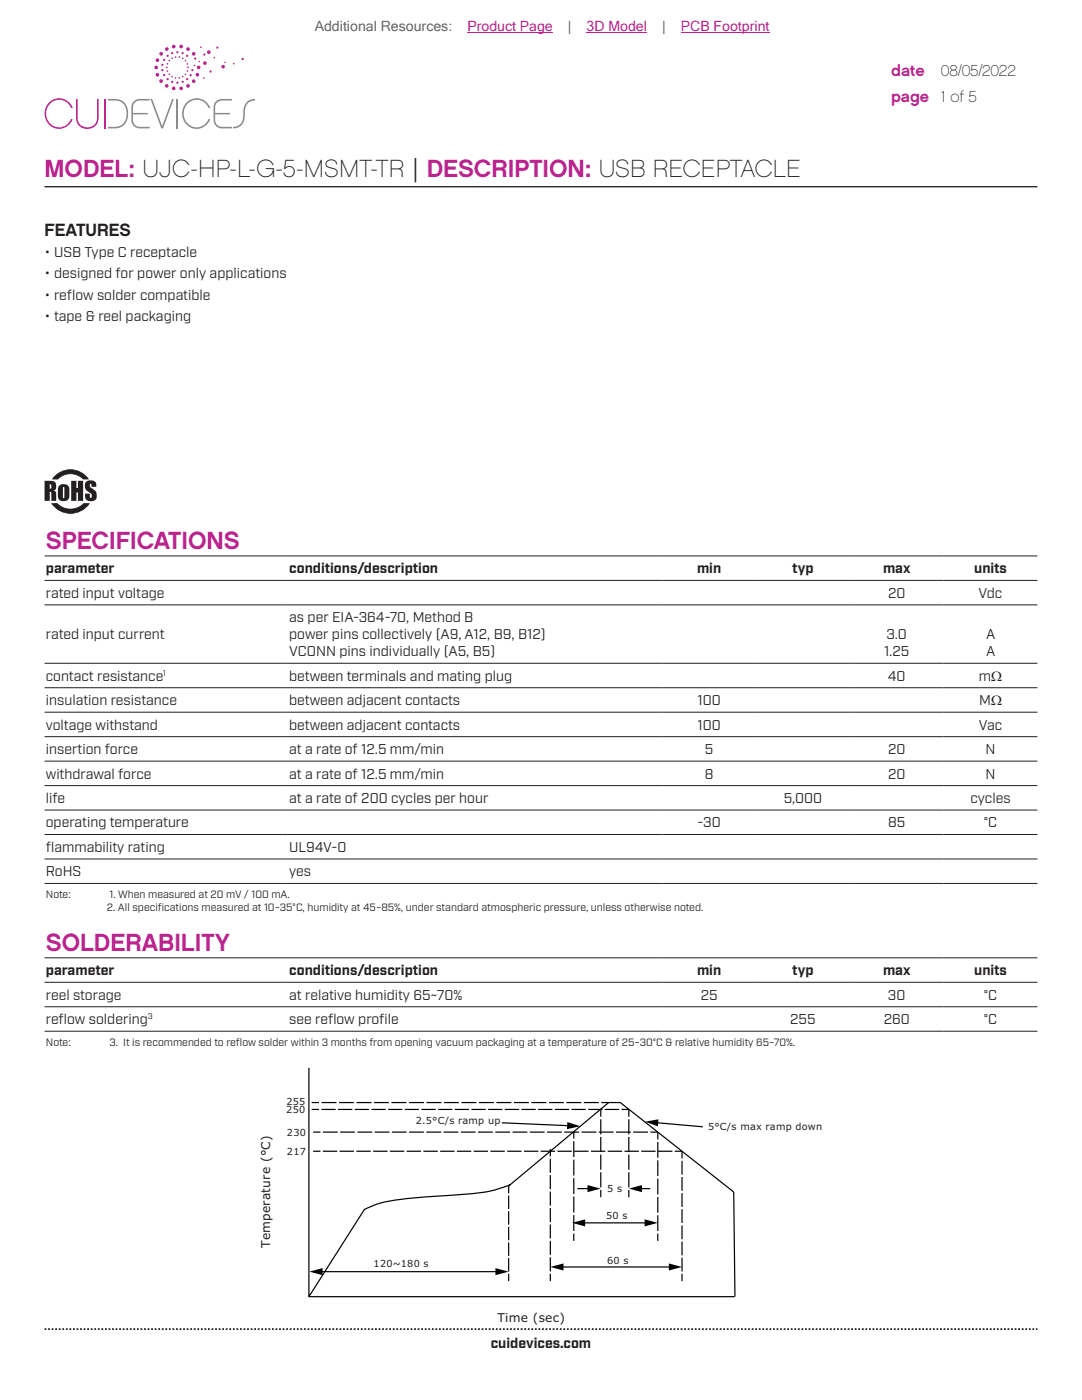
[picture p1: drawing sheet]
<svg xmlns="http://www.w3.org/2000/svg" width="216mm" height="279mm" viewBox="0 0 216 279" stroke-linecap="round" stroke-linejoin="round" font-family="sans-serif">
<path d="M8.9 37.3h198.1" fill="none" stroke="#231f20" stroke-width=".26"/>
<path d="M8.9 265.3h198.1" fill="none" stroke="#231f20" stroke-width=".35" stroke-dasharray=".4 .4 .4 .4 .4 .4" stroke-dashoffset=".7" stroke-linecap="butt"/>
<g fill="#8a8b87">
<path d="M26.7 20.2l.7-.4 2.5-.1v.4h-2a1.33 1.33 0 0 0-1.4 1.3v1.1h3v.3h-3a2.08 2.08 0 0 0 .6 2.3l.8 .2h2v.3h-2a1.64 1.64 0 0 1-1.7-1.6l.1-3z"/>
<path d="M30 19.7h.4l2 5.5 2-5.5h.3l-2.2 5.9h-.3z"/>
</g>
<path d="M35.4 19.7v5.9" fill="none" stroke="#8a8b87" stroke-width=".31"/>
<g fill="#8a8b87">
<path d="M37.4 20.3a2.85 2.85 0 0 1 4.6 1.3h-.4a2.63 2.63 0 0 0-3.6-1.4 2.63 2.63 0 0 0-1.1 3.7 2.53 2.53 0 0 0 2.4 1.5 2.53 2.53 0 0 0 2.3-1.6h.4a2.92 2.92 0 0 1-3.7 1.8 2.92 2.92 0 0 1-1.9-3.6l.2-.7z"/>
<path d="M43.1 20.2l.7-.4 2.5-.1v.4h-2a1.33 1.33 0 0 0-1.4 1.3v1.1h3v.3h-3a2.08 2.08 0 0 0 .6 2.3l.8 .2h2v.3h-2a1.64 1.64 0 0 1-1.7-1.6l.1-3z"/>
<path d="M49.3 20.3l.5-.3 .7-.2 .4-.1v.4a2.08 2.08 0 0 0-2 2.6 2.41 2.41 0 0 1-2 2.9h-.4v-.3a1.9 1.9 0 0 0 2-2v-.6a3.1 3.1 0 0 1 .8-2.4z"/>
<path d="M21.6 19.7a3.5 3.5 0 0 1 3.5 1.1 3.4 3.4 0 0 1-.9 4.6l-1.3 .2h-1.3v-.3a3.2 3.2 0 0 0 3.2-.9 3 3 0 0 0-.8-4.1l-1.1-.2h-1.3z"/>
</g>
<g fill="#bd238f">
<path d="M10 20.3a2.85 2.85 0 0 1 4.5 1.3h-.3a2.63 2.63 0 0 0-3.6-1.4 2.63 2.63 0 0 0-1.1 3.7 2.53 2.53 0 0 0 2.4 1.5 2.53 2.53 0 0 0 2.3-1.6h.3a2.92 2.92 0 0 1-3.6 1.8 2.92 2.92 0 0 1-1.9-3.6l.2-.7z"/>
<path d="M15.2 19.7h.3v3.8a1.94 1.94 0 0 0 1.9 1.9 1.94 1.94 0 0 0 2-1.9v-3.8h.3v3.8a2.26 2.26 0 0 1-2.3 2.2 2.26 2.26 0 0 1-2.2-2.2z"/>
</g>
<path d="M21 19.7v5.9" fill="none" stroke="#bd238f" stroke-width=".31"/>
<g fill="#bd238f">
<path d="M36.9 12h.2v.2h-.2z"/>
<circle cx="35.4" cy="10.4" r=".22"/>
<circle cx="34.4" cy="10.6" r=".22"/>
<circle cx="33.4" cy="11.1" r=".22"/>
<circle cx="32.8" cy="11.9" r=".22"/>
<circle cx="32.4" cy="12.9" r=".22"/>
<circle cx="32.4" cy="14" r=".22"/>
<circle cx="32.8" cy="15" r=".22"/>
<circle cx="33.4" cy="15.8" r=".22"/>
<circle cx="34.4" cy="16.3" r=".22"/>
<circle cx="35.4" cy="16.5" r=".22"/>
<circle cx="36.4" cy="16.3" r=".22"/>
<circle cx="37.4" cy="15.8" r=".22"/>
<circle cx="38" cy="15" r=".22"/>
<circle cx="38.4" cy="14" r=".22"/>
<circle cx="38.9" cy="11.7" r=".22"/>
<circle cx="43.4" cy="9.5" r=".22"/>
<circle cx="40.8" cy="10.9" r=".22"/>
<circle cx="48.4" cy="11.8" r=".22"/>
<circle cx="42" cy="14.3" r=".22"/>
<circle cx="37.4" cy="11.1" r=".22"/>
<circle cx="36.4" cy="10.6" r=".22"/>
<circle cx="33.3" cy="9.8" r=".37"/>
<circle cx="32.2" cy="10.7" r=".37"/>
<circle cx="31.4" cy="12" r=".37"/>
<circle cx="31.2" cy="13.5" r=".37"/>
<circle cx="31.4" cy="14.9" r=".37"/>
<circle cx="32.1" cy="16.2" r=".37"/>
<circle cx="33.3" cy="17.1" r=".37"/>
<circle cx="34.7" cy="17.6" r=".37"/>
<circle cx="36.1" cy="17.6" r=".37"/>
<circle cx="37.5" cy="17.1" r=".37"/>
<circle cx="38.6" cy="16.2" r=".37"/>
<circle cx="39.4" cy="14.9" r=".37"/>
<circle cx="39.6" cy="13.5" r=".37"/>
<circle cx="40.9" cy="12.6" r=".37"/>
<circle cx="41.7" cy="10.4" r=".37"/>
<circle cx="44.5" cy="13.3" r=".37"/>
<circle cx="38.7" cy="10.7" r=".37"/>
<circle cx="37.5" cy="9.8" r=".37"/>
<circle cx="36.1" cy="9.3" r=".37"/>
<circle cx="34.7" cy="9.3" r=".37"/>
<circle cx="35" cy="11.4" r=".16"/>
<circle cx="34.3" cy="11.6" r=".16"/>
<circle cx="33.8" cy="12.1" r=".16"/>
<circle cx="33.4" cy="12.7" r=".16"/>
<circle cx="33.3" cy="13.5" r=".16"/>
<circle cx="33.4" cy="14.2" r=".16"/>
<circle cx="33.8" cy="14.8" r=".16"/>
<circle cx="34.3" cy="15.3" r=".16"/>
<circle cx="35" cy="15.5" r=".16"/>
<circle cx="35.8" cy="15.5" r=".16"/>
<circle cx="36.5" cy="15.3" r=".16"/>
<circle cx="37" cy="14.8" r=".16"/>
<circle cx="37.4" cy="14.2" r=".16"/>
<circle cx="46.6" cy="12.7" r=".16"/>
<circle cx="40.7" cy="15.6" r=".16"/>
<circle cx="40.1" cy="9.4" r=".16"/>
<circle cx="44.9" cy="12.4" r=".16"/>
<circle cx="42.8" cy="11.5" r=".16"/>
<circle cx="38.8" cy="13.1" r=".16"/>
<circle cx="39.8" cy="12.3" r=".16"/>
<circle cx="36.5" cy="11.6" r=".16"/>
<circle cx="35.8" cy="11.4" r=".16"/>
<circle cx="37.5" cy="13.5" r=".16"/>
<circle cx="37.4" cy="12.7" r=".16"/>
</g>
<g fill="#231f20">
<path d="M14.2 96h1v1.4h.4v-1.4h1v4h-1v-1.7h-.4v1.7h-1z"/>
<path d="M17.1 96.2a1.2 1.2 0 0 1 1.4-.3 1.2 1.2 0 0 1 .7 1.3h-.9l-.1-.6a.42 .42 0 0 0-.4 .4 .42 .42 0 0 0 .5 .4 1.48 1.48 0 0 1 .5 2.5 1.23 1.23 0 0 1-1.4 0 1.23 1.23 0 0 1-.4-1.4h.9l.1 .8a.52 .52 0 0 0 .3-.5 .52 .52 0 0 0-.3-.4 1.44 1.44 0 0 1-.9-2.2z"/>
<path d="M10.8 95.1a4.4 4.4 0 0 1 6.8 .5h-1a3.6 3.6 0 0 0-5.1 0h-1z"/>
<path d="M10.3 100.5h1.1a3.7 3.7 0 0 0 5.3 0h1.1a4.6 4.6 0 0 1-7.5 0z"/>
<path d="M9.9 96.6v.9a.47 .47 0 0 0 .4-.4 .47 .47 0 0 0-.4-.5zM8.9 96h.7a1.17 1.17 0 0 1 1.6 .7l-.1 1-.5 .2a.76 .76 0 0 1 .6 1v1.1h-1v-1.6l-.3-.2v1.8h-1z"/>
<path d="M12.6 97.2v1.9l.1 .3 .1-.1v-1.7v-.3zM11.9 96.9a1.18 1.18 0 0 1 1.3-.2 1.18 1.18 0 0 1 .6 1.1v.8a1.17 1.17 0 0 1-.8 1.4 1.17 1.17 0 0 1-1.4-.8v-1.6z"/>
<path d="M11 95.1l-.4 .4h.9a3.6 3.6 0 0 1 5.1 0h.9a4.3 4.3 0 0 0-6.5-.4zM10.8 95.1a4.3 4.3 0 0 1 6.9 .6h-1.1a3.6 3.6 0 0 0-5.1 0h-1.1z"/>
<path d="M10.5 100.6a4.5 4.5 0 0 0 7.2 0h-1a3.8 3.8 0 0 1-5.3 0zM10.3 100.4h1.1a3.7 3.7 0 0 0 5.3 0h1.2a4.5 4.5 0 0 1-7.6 0z"/>
</g>
<g fill="none" stroke="#231f20" stroke-width=".2">
<path d="M8.9 110.9h198.1M8.9 115.8h198.1M8.9 120.7h198.1M8.9 132.4h198.1M8.9 137.3h198.1M8.9 142.1h198.1M8.9 147h198.1M8.9 151.9h198.1M8.9 156.8h198.1M8.9 161.7h198.1M8.9 166.5h198.1M8.9 171.4h198.1"/>
<path d="M8.9 176.3h198.1M8.9 191.2h198.1M8.9 196h198.1M8.9 200.9h198.1M8.9 205.8h198.1"/>
</g>
<g fill="none" stroke="#040503" stroke-width=".24">
<path d="M61.6 213.1v45.7M62.2 220h1.5M62.5 229.8h1.4M62.5 225.9h1.4M101.8 236.5a25.6 25.6 0 0 1-9.2 1.9l-4.1 .2a67 67 0 0 0-12.6 1.5l-3.3 1.3M109.8 229.3v1.5M119.9 221.4v1.5M119.9 237.5v1.4M120 220h3.8l22.6 17.9 .2 20.9M121.4 220l-19.9 16.7v1.5M125.5 221.4v1.5M125.5 237.5v1.4"/>
<path d="M129.8 225.9h1.5M134.6 229.8h1.5v1.4M61.6 258.8h84.9M63.9 253.8h35.4M72.7 241.4l-11.1 17.4M101.5 254.2v1.5M109.8 254.2v1.5M136.1 254.2v1.5"/>
</g>
<path d="M64.4 229.8h70M64.4 225.9h65.2" fill="none" stroke="#040503" stroke-width=".24" stroke-dasharray="2.9 .5" stroke-linecap="butt"/>
<path d="M64.2 220h55.5M119.9 223.4v13.8M125.5 223.4v13.8" fill="none" stroke="#040503" stroke-width=".24" stroke-dasharray="3 .5" stroke-linecap="butt"/>
<path d="M101.5 238.6v15.4" fill="none" stroke="#040503" stroke-width=".24" stroke-dasharray="2.7 .4" stroke-linecap="butt"/>
<path d="M109.8 231.2v22.8M136.1 231.7v22.3" fill="none" stroke="#040503" stroke-width=".24" stroke-dasharray="2.8 .5" stroke-linecap="butt"/>
<g fill="#040503">
<path d="M61.7 253.8l2.7-.7v1.4z"/>
<path d="M98.9 253.1l2.6 .7-2.6 .7z"/>
</g>
<path d="M112 252.9h21.9" fill="none" stroke="#040503" stroke-width=".24"/>
<g fill="#040503">
<path d="M109.8 252.9l2.6-.8v1.5z"/>
<path d="M133.5 252.1l2.6 .8-2.6 .7z"/>
</g>
<path d="M127.6 237.2h2.1" fill="none" stroke="#040503" stroke-width=".24"/>
<path d="M125.5 237.2l2.6-.7v1.4z" fill="#040503"/>
<path d="M100.2 224.1l13.4 .6" fill="none" stroke="#040503" stroke-width=".24"/>
<path d="M113.2 223.9l2.6 .9-2.7 .5z" fill="#040503"/>
<path d="M130.9 224l9.3 .9" fill="none" stroke="#040503" stroke-width=".24"/>
<path d="M128.7 223.9l2.7-.5-.1 1.4z" fill="#040503"/>
<path d="M115.2 237.2h2.5" fill="none" stroke="#040503" stroke-width=".24"/>
<path d="M117.2 236.5l2.7 .7-2.7 .7z" fill="#040503"/>
<path d="M62.2 221.4h1.5M114.5 225.8v1.4M124 221.4h1.5M131.3 225.9v1.5M114.5 246.2v1.4M116.3 244.1h12.8M131.3 246.2v1.4" fill="none" stroke="#040503" stroke-width=".24"/>
<path d="M64.1 221.4h59.7" fill="none" stroke="#040503" stroke-width=".24" stroke-dasharray="2.9 .5" stroke-linecap="butt"/>
<path d="M114.5 227.8v18.1" fill="none" stroke="#040503" stroke-width=".24" stroke-dasharray="3.2 .5" stroke-linecap="butt"/>
<path d="M131.3 227.9v18" fill="none" stroke="#040503" stroke-width=".24" stroke-dasharray="3.1 .5" stroke-linecap="butt"/>
<g fill="#040503">
<path d="M114.1 244.1l2.7-.8v1.5z"/>
<path d="M128.6 243.3l2.7 .8-2.7 .7z"/>
</g>
<path d="M93.3 6.5h17M117.1 6.5h12M135.8 6.5h17.8" fill="none" stroke="#bd238f" stroke-width=".2"/>
<g font-size="4.9" fill="#bd238f">
<text x="8.9" y="35.3">MODEL: UJC-HP-L-G-5-MSMT-TR | DESCRIPTION: USB RECEPTACLE</text>
<text x="9.1" y="109.5">SPECIFICATIONS</text>
<text x="9.1" y="189.7">SOLDERABILITY</text>
</g>
<text font-size="3.5" fill="#231f20" x="8.9" y="47.1">FEATURES</text>
<g font-size="3.2" fill="#bd238f">
<text x="177.8" y="15.1">date</text>
<text x="177.8" y="20.4">page</text>
</g>
<g font-size="3.2" fill="#231f20">
<text x="187.7" y="15.1">08/05/2022</text>
<text x="187.7" y="20.4">1 of 5</text>
</g>
<g font-size="2.8" fill="#63676b">
<text x="62.8" y="6.1">Additional Resources:</text>
<text x="113.3" y="6.1">|</text>
<text x="132.1" y="6.1">|</text>
</g>
<g font-size="2.8" fill="#bd238f">
<text x="93.3" y="6.1">Product Page</text>
<text x="117.1" y="6.1">3D Model</text>
<text x="135.8" y="6.1">PCB Footprint</text>
</g>
<g font-size="2.8" fill="#231f20">
<text x="8.9" y="51.3">• USB Type C receptacle</text>
<text x="8.9" y="55.6">• designed for power only applications</text>
<text x="8.9" y="59.8">• reflow solder compatible</text>
<text x="8.9" y="64">• tape &amp; reel packaging</text>
<text x="9.1" y="114.4">parameter</text>
<text x="9.1" y="119.3">rated input voltage</text>
<text x="57.7" y="114.4">conditions/description</text>
<text x="139.1" y="114.4">min</text>
<text x="158.1" y="114.4">typ</text>
<text x="176.2" y="114.4">max</text>
<text x="177.2" y="119.3">20</text>
<text x="194.4" y="114.4">units</text>
<text x="195.3" y="119.3">Vdc</text>
<text x="57.7" y="124.2">as per EIA-364-70, Method B</text>
<text x="9.1" y="127.6">rated input current</text>
<text x="57.7" y="127.6">power pins collectively (A9, A12, B9, B12)</text>
<text x="57.7" y="131">VCONN pins individually (A5, B5)</text>
<text x="176.4" y="131">1.25</text>
<text x="176.9" y="127.6">3.0</text>
<text x="196.8" y="127.6">A</text>
<text x="196.8" y="131">A</text>
<text x="9.1" y="135.8">contact resistance</text>
<text x="57.7" y="135.8">between terminals and mating plug</text>
<text x="177.2" y="135.8">40</text>
<text x="195.3" y="135.8">mΩ</text>
<text x="9.1" y="140.7">insulation resistance</text>
<text x="57.7" y="140.7">between adjacent contacts</text>
<text x="139.2" y="140.7">100</text>
<text x="195.4" y="140.7">MΩ</text>
<text x="9.1" y="145.6">voltage withstand</text>
<text x="57.7" y="145.6">between adjacent contacts</text>
<text x="139.2" y="145.6">100</text>
<text x="195.3" y="145.6">Vac</text>
<text x="9.1" y="150.5">insertion force</text>
<text x="9.1" y="155.4">withdrawal force</text>
<text x="57.7" y="150.5">at a rate of 12.5 mm/min</text>
<text x="57.7" y="155.4">at a rate of 12.5 mm/min</text>
<text x="140.6" y="155.4">8</text>
<text x="140.7" y="150.5">5</text>
<text x="177.2" y="150.5">20</text>
<text x="177.2" y="155.4">20</text>
<text x="196.7" y="150.5">N</text>
<text x="196.7" y="155.4">N</text>
<text x="9.1" y="160.3">life</text>
<text x="57.7" y="160.3">at a rate of 200 cycles per hour</text>
<text x="156.4" y="160.3">5,000</text>
<text x="193.6" y="160.3">cycles</text>
<text x="9.1" y="165.1">operating temperature</text>
<text x="139.2" y="165.1">-30</text>
<text x="177.2" y="165.1">85</text>
<text x="196.3" y="165.1">°C</text>
<text x="9.1" y="170">f</text>
<text x="9.1" y="170">lammability rating</text>
<text x="57.7" y="170">UL94V-0</text>
<text x="9.1" y="174.9">RoHS</text>
<text x="57.7" y="174.9">yes</text>
<text x="9.1" y="194.6">parameter</text>
<text x="57.7" y="194.6">conditions/description</text>
<text x="139.1" y="194.6">min</text>
<text x="158.1" y="194.6">typ</text>
<text x="176.2" y="194.6">max</text>
<text x="194.4" y="194.6">units</text>
<text x="9.1" y="199.5">reel storage</text>
<text x="57.7" y="199.5">at relative humidity 65~70%</text>
<text x="139.8" y="199.5">25</text>
<text x="177.2" y="199.5">30</text>
<text x="196.3" y="199.5">°C</text>
<text x="9.1" y="204.4">ref</text>
<text x="11.7" y="204.4">low soldering</text>
<text x="57.7" y="204.4">see ref</text>
<text x="65.5" y="204.4">low prof</text>
<text x="75.7" y="204.4">ile</text>
<text x="157.7" y="204.4">255</text>
<text x="176.3" y="204.4">260</text>
<text x="196.3" y="204.4">°C</text>
<text x="97.9" y="269">cuidevices.com</text>
</g>
<g font-size="2.4" fill="#231f20">
<text x="53.9" y="249.1" transform="rotate(-90 53.9 249.1)">Temperature (°C)</text>
<text x="99.3" y="263.9">Time (sec)</text>
</g>
<g font-size="2.1" fill="#231f20">
<text x="9.1" y="179.3">Note:</text>
<text x="21.8" y="179.3">1. When measured at 20 mV / 100 mA.</text>
<text x="21.3" y="181.8">2. All specif</text>
<text x="31.5" y="181.8">ications measured at 10~35°C, humidity at 45~85%, under standard atmospheric pressure, unless otherwise noted.</text>
<text x="9.1" y="208.8">Note:</text>
<text x="21.8" y="208.8">3. It is recommended to ref</text>
<text x="47.1" y="208.8">low solder within 3 months from opening vacuum packaging at a temperature of 25~30°C &amp; relative humidity 65~70%.</text>
</g>
<g font-size="1.9" fill="#231f20">
<text x="57.1" y="220.4">255</text>
<text x="57.1" y="222.1">250</text>
<text x="57.3" y="226.8">230</text>
<text x="83" y="224.4">2.5°C/s ramp up</text>
<text x="141.3" y="225.5">5°C/s max ramp down</text>
<text x="57.3" y="230.4">217</text>
<text x="121.2" y="238">5 s</text>
<text x="121" y="243.4">50 s</text>
<text x="74.6" y="252.8">120~180 s</text>
<text x="121.1" y="252.2">60 s</text>
</g>
<g font-size="1.6" fill="#231f20">
<text x="32.5" y="134.9">1</text>
<text x="29.5" y="203.5">3</text>
</g>
</svg>
